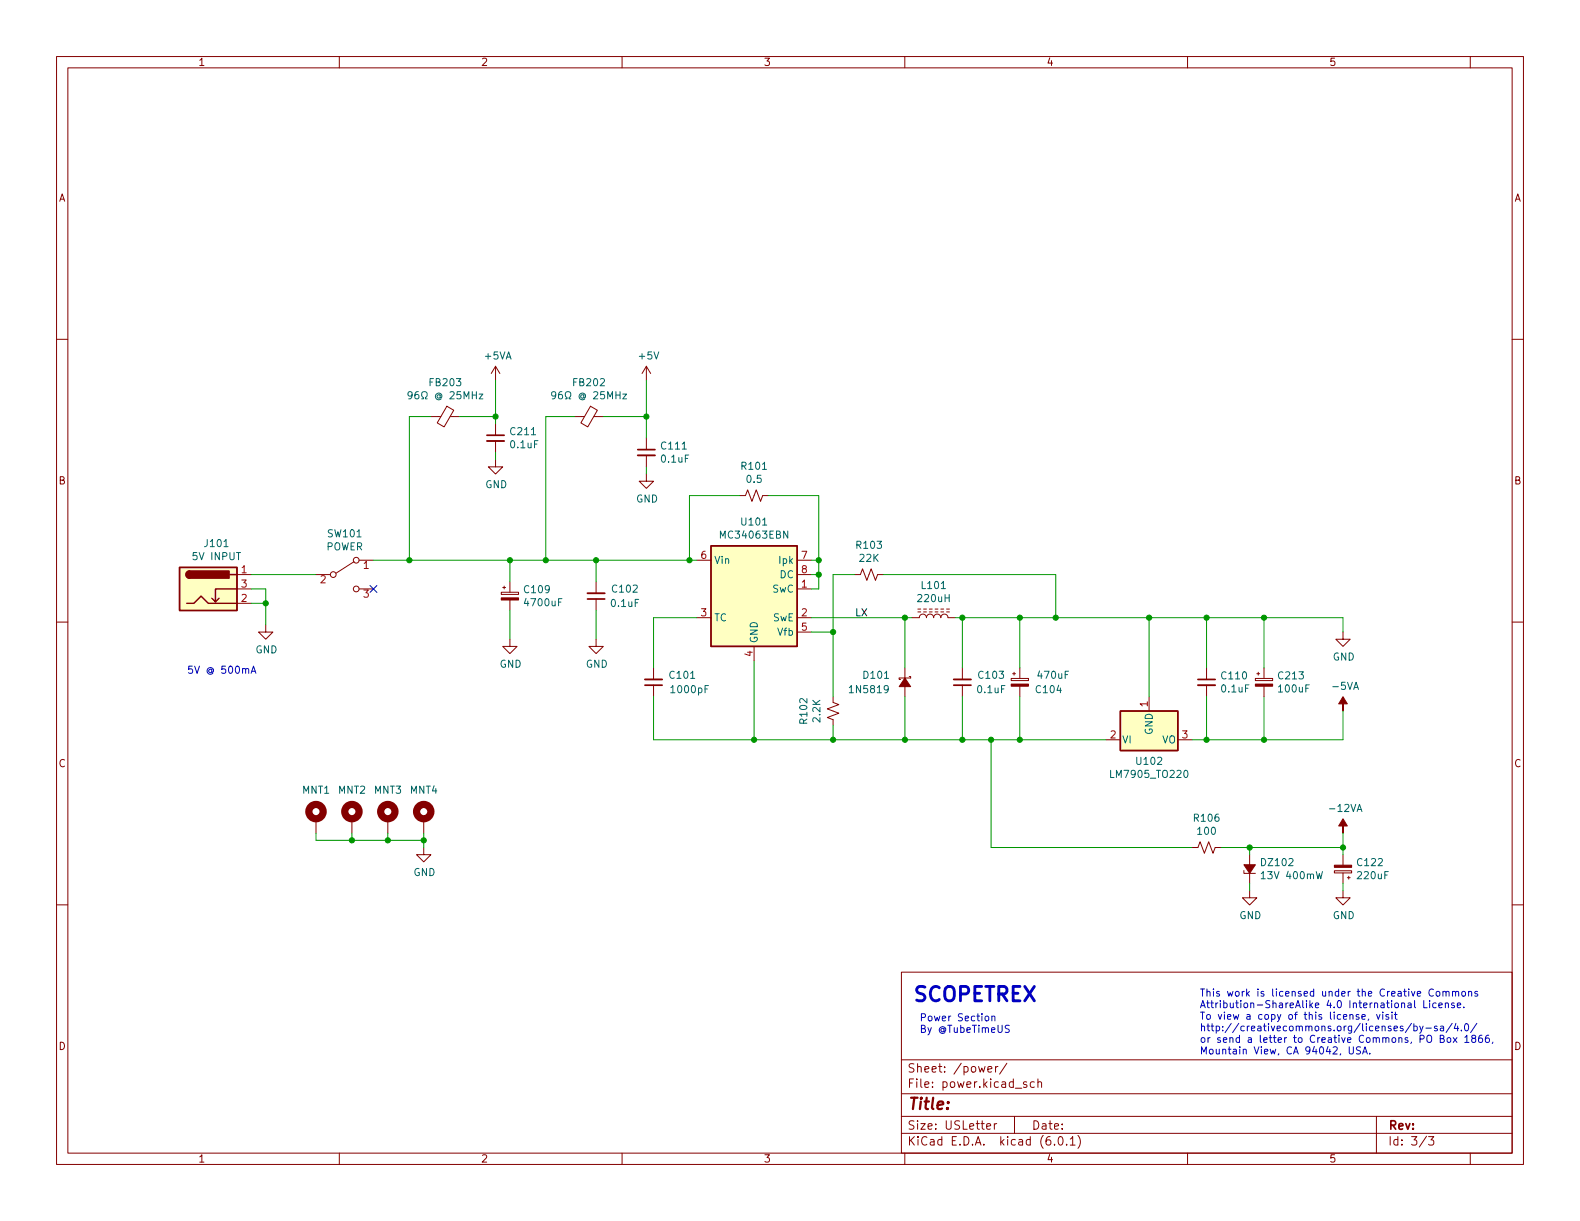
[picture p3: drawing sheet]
<svg xmlns="http://www.w3.org/2000/svg" width="279mm" height="216mm" viewBox="0 0 279 216" stroke-linecap="round" stroke-linejoin="round" font-family="sans-serif">
<g fill="none" stroke="#840000" stroke-width=".18">
<path d="M10 10h259.4v195.9h-259.4zM12 12h255.4v191.9h-255.4zM60 10v2M110 10v2M160 10v2M210 10v2M260 10v2M10 60h2M267.4 60h2M76.2 73.7h1.8M79 71.8l1.2 .7-1.7 3-1.2-.7zM79.6 73.7h1.7"/>
<path d="M87.6 64.8v2.5M87.6 74.9v2.1M87.6 78v2M87.6 64.8l-.7 1.2M87.6 64.8l.8 1.2M101.6 73.7h1.8M104.4 71.8l1.2 .7-1.7 3-1.2-.7zM105 73.7h1.7M114.3 64.8v2.5M114.3 77.5v2M114.3 64.8l-.8 1.2M114.3 64.8l.8 1.2"/>
<path d="M62.6 99.3l-3.2 2M63.5 99.1h2.5M87.6 81.3v1.3h1.3l-1.3 1.2-1.2-1.2h1.2M114.3 83.8v1.3h1.3l-1.3 1.3-1.3-1.3h1.3M114.3 80.5v2.1M123.2 99.1h2.5M130.8 87.6h1l.4-1 .8 2 .7-2 .8 2 .4-1h1M141 99.1h2.5M10 110h2M41.9 101.6h2.5M41.9 104.1h2.5M41.9 106.7h2.5"/>
<path d="M47 110.5v1.3h1.3l-1.3 1.2-1.3-1.2h1.3M55.9 101.6h2.5M63.5 104.1h2.5M88.6 104.7h3.1v.4h-3.1zM88.9 103.9h.5M89.2 103.6v.5M90.2 113v1.3h1.2l-1.2 1.3-1.3-1.3h1.3M90.2 102.9v1.8M90.2 106.1v1.9M105.4 113v1.3h1.3l-1.3 1.3-1.3-1.3h1.3M105.4 102.9v2M105.4 105.9v2.1"/>
<path d="M115.6 118.1v2M123.2 109.2h2.5M133.3 114.3v2.5M141 101.6h2.5M141 104.1h2.5M141 109.2h2.5M141 111.8h2.5M151.1 101.6h1l.4-1 .8 2 .8-2 .7 2 .4-1h1M160 118.1v5.1M160.8 119.6h.2v.3h-2v.2h.3M161.3 109.2h1.3a.64 .64 0 0 1 .6-.6 .64 .64 0 0 1 .6 .6 .64 .64 0 0 1 .7-.6 .64 .64 0 0 1 .6 .6 .64 .64 0 0 1 .6-.6 .64 .64 0 0 1 .7 .6 .64 .64 0 0 1 .6-.6 .64 .64 0 0 1 .6 .6h1.3M162.3 108.2h.5"/>
<path d="M162.3 107.7h.5M163.3 108.2h.5M163.3 107.7h.5M164.3 108.2h.5M164.3 107.7h.5M165.4 108.2h.5M165.4 107.7h.5M166.4 108.2h.5M166.4 107.7h.5M167.4 108.2h.5M167.4 107.7h.5M170.2 118.1v2"/>
<path d="M178.8 120h3.1v.3h-3.1zM179.1 119.1h.5M179.3 118.9v.5M180.3 118.1v1.9M213.4 118.1v2M222 120h3v.3h-3zM222.2 119.1h.6M222.5 118.9v.5M223.5 118.1v1.9M237.5 111.8v1.2h1.3l-1.3 1.3-1.3-1.3h1.3M267.4 110h2M115.6 121.2v2"/>
<path d="M147.3 123.2v1l1 .4-2 .7 2 .8-2 .8 1 .4v1M170.2 121.2v2M180.3 121.3v1.9M195.6 130.8h2.5M203.2 123.2v2.5M208.3 130.8h2.5M213.4 121.2v2M223.5 121.3v1.9M10 160h2M55.9 144.8v2.5M62.2 144.8v2.5M68.6 144.8v2.5"/>
<path d="M74.9 149.9v1.2h1.3l-1.3 1.3-1.2-1.3h1.2M74.9 144.8v2.5M210.8 149.9h1l.4-1.1 .8 2.1 .7-2.1 .8 2.1 .4-1h1M220 153.9v.5h2M221 157.5v1.3h1.2l-1.2 1.2-1.3-1.2h1.3M221 151.1v5.1M236 154h3v.4h-3zM237.5 157.5v1.3h1.3l-1.3 1.2-1.3-1.2h1.3M237.5 151.1v1.9M237.5 154.4v1.8M238.3 155.2h.5M238.5 154.9v.5"/>
<path d="M267.4 160h2M159.4 171.9h108v32h-108zM159.4 197.4h108M159.4 193.4h108M159.4 187.4h108M174.5 199.2l.7-.2-.1-.3h-.4l-.2 .2v.7h.6M174.7 189.1l.7-.2-.1-.2-.4-.1-.2 .2 .1 .7h.5M175.8 198.7v1M176 188.6v1M176.3 198.7h-.3l-.2 .3M176.5 188.6l-.3 .1-.2 .2M178 188l-1.2 1.9"/>
<path d="M179.4 197.4v3M181.5 191.4l-.3-.1-.2 .2v.2l.5 .2v.3h-.5M182.9 191.4l-.4-.1-.3 .3v.4l.1 .2h.6M183.5 191.4l.3-.1 .3 .1 .1 .9M183.5 190.8v1.5M243.4 197.4v6.5M60 203.9v2M110 203.9v2M159.4 200.4h108M160 203.9v2M186.5 202.3v.2M187.3 201h.2a.81 .81 0 0 1 .6 .6 .81 .81 0 0 1-.3 .8l-.2 .1a.81 .81 0 0 1-.6-.6 .81 .81 0 0 1 .3-.9z"/>
<path d="M188.6 202.3v.2M189.3 201.4l.4-.4v1.5M189.3 202.5h.8M190.6 200.8a1.72 1.72 0 0 1 0 2.2M210 203.9v2M252.3 200.9l-1.3 1.9M252.6 201h.9l-.5 .5 .5 .2v.6l-.2 .2h-.5l-.2-.2M260 203.9v2"/>
<circle cx="63" cy="99.1" r=".51"/>
<circle cx="58.9" cy="101.6" r=".51"/>
<circle cx="63" cy="104.1" r=".51"/>
</g>
<path d="M86.1 78h3.1M112.8 80.5h3M103.9 104.9h3M114 120.1h3.1M168.7 120.1h3M211.8 121.2h3.1" fill="none" stroke="#840000" stroke-width=".33"/>
<path d="M86.1 77h3.1M112.8 79.5h3M103.9 105.9h3M114 121.2h3.1M168.7 121.2h3M211.8 120.1h3.1" fill="none" stroke="#840000" stroke-width=".3"/>
<g fill="#ffffc2" stroke="#ffffc2" stroke-width=".18">
<path d="M125.7 96.5h15.3v17.8h-15.3z"/>
<path d="M198.1 125.7h10.2v7h-10.2z"/>
<path d="M31.7 100.3h10.2v7.7h-10.2z"/>
</g>
<path d="M125.7 96.5h15.3v17.8h-15.3zM31.7 100.3h10.2v7.7h-10.2zM33 106.7h1.3l1.3-1.3 1.2 1.3h5.1M33.5 101a.64 .64 0 0 0-.6 .6 .64 .64 0 0 0 .6 .6M38.7 105.8l-.6 .6M40.6 101.6h1.3M41.9 104.1h-3.8v2.3l-.6-.6M198.1 125.7h10.2v7h-10.2z" fill="none" stroke="#840000" stroke-width=".25"/>
<g fill="none" stroke="#006464" stroke-width=".18">
<path d="M72.9 69.8l-.3 .2h-.2l-.3-.2 .2-.5h.3l.2 .1a.84 .84 0 0 1-.3 1.1h-.2M74 69.3h-.4a.85 .85 0 0 0 0 1.2l.4-.1 .1-.4-.3-.3-.3 .1-.1 .2M74.6 70.5h.3v-.2a.54 .54 0 0 1-.3-.8 .54 .54 0 0 1 .8-.2 .58 .58 0 0 1-.2 1v.2h.3M77.8 69.9a.31 .31 0 0 0-.4 0 .31 .31 0 0 0 0 .4 .31 .31 0 0 0 .4 0M77.8 69.8v.5h.2a.55 .55 0 0 0-.3-.8 .55 .55 0 0 0-.7 .6 .61 .61 0 0 0 .4 .6 .61 .61 0 0 0 .6-.2M79.6 69.4l.5-.1 .2 .3-.8 .9h.8M81.5 69.3h-.6l-.1 .6 .2-.2 .4 .1 .1 .2v.4l-.2 .1-.5-.1M82.1 70.5v-1.2l.4 .9 .4-.9v1.2M83.5 69.9h.7M83.5 69.3v1.2M84.2 69.3v1.2M84.7 69.7h.7l-.7 .8h.7"/>
<path d="M98.3 69.8l-.3 .2h-.2l-.3-.2 .2-.5h.3l.2 .1a.84 .84 0 0 1-.3 1.1h-.2M99.4 69.3h-.4a.85 .85 0 0 0 0 1.2l.4-.1 .1-.4-.3-.3-.3 .1-.1 .2M100 70.5h.3v-.2a.54 .54 0 0 1-.3-.8 .54 .54 0 0 1 .8-.2 .58 .58 0 0 1-.2 1v.2h.3M103.2 69.9a.31 .31 0 0 0-.4 0 .31 .31 0 0 0 0 .4 .31 .31 0 0 0 .4 0M103.2 69.8v.5h.2a.55 .55 0 0 0-.3-.8 .55 .55 0 0 0-.7 .6 .61 .61 0 0 0 .4 .6 .61 .61 0 0 0 .6-.2M105 69.4l.5-.1 .2 .3-.8 .9h.8M106.9 69.3h-.6l-.1 .6 .2-.2 .4 .1 .1 .2v.4l-.2 .1-.5-.1M107.5 70.5v-1.2l.4 .9 .4-.9v1.2M108.9 69.3v1.2M108.9 69.9h.7M109.6 69.3v1.2M110.1 69.7h.7l-.7 .8h.7"/>
<path d="M223 154.5l.4-.4v1.3M223 155.4h.8M232.8 154.1l.3 1.3 .2-.9 .3 .9 .3-1.3"/>
</g>
<g fill="#840000" stroke="#840000" stroke-width=".18">
<path d="M237.5 144.8l.8 1.3h-.8v1.2v-1.2h-.8z"/>
<path d="M178.8 121h3.1v.3h-3.1z"/>
<path d="M88.6 105.7h3.1v.4h-3.1z"/>
<path d="M220 152.9h2l-1 1.5z"/>
<path d="M236 153h3v.4h-3z"/>
<path d="M222 121h3v.3h-3z"/>
<path d="M237.5 123.2l.8 1.3h-.8v1.2v-1.2h-.8z"/>
<path d="M160 119.9l1 1.5h-2z"/>
</g>
<g fill="#840000" stroke="#840000" stroke-width=".25">
<path d="M33.1 101.2l.4-.2v1.2a.64 .64 0 0 1-.6-.4 .64 .64 0 0 1 .2-.6z"/>
<path d="M33.5 101h7v1.2h-7z"/>
</g>
<g fill="none" stroke="#840000" stroke-width="1.3">
<circle cx="55.9" cy="143.5" r="1.27"/>
<circle cx="62.2" cy="143.5" r="1.27"/>
<circle cx="68.6" cy="143.5" r="1.27"/>
<circle cx="74.9" cy="143.5" r="1.27"/>
</g>
<g fill="none" stroke="#0000c2" stroke-width=".18">
<path d="M44.4 119.1l.4-1.3 .5 1.3M44.5 118.7h.6M174.3 179.7h.3l.3 .2v.4l-.3 .2h-.3l-.1-.2zM175.4 179.8l.2-.1h.3v.8M175.4 179.7v.8M240.3 179.4h-.3l-.2 .2 .1 .2 .4 .1v.3h-.5M240.8 179.8l.6-.1v-.3h-.4l-.2 .2 .1 .6h.5M243.4 179.4l.3 .8 .3-.8M244.5 179v.1M244.5 179.4v.8M245.5 179.4h-.3l-.1 .2v.2l.4 .1v.3h-.4M246.2 179v.1"/>
<path d="M246.2 179.4v.8M246.6 179.4h.5M246.8 179v1.1l.3 .1M250.1 176.9v1.1l.2 .2M251.8 176.9v1.3h.6M252.8 176.9v.1M252.8 177.3v.9M253.5 175a.6 .6 0 0 0-.9 .4 .6 .6 0 0 0 .6 .7l.3-.1M254 177.4l-.4-.1-.2 .3 .1 .5h.5M254 175.4l.2-.1 .4 .1v.5l-.1 .2h-.3l-.2-.1zM254.4 177.8l.6-.2v-.2l-.4-.1-.2 .2 .1 .6h.5M255.2 175.4l.1-.1 .3 .1 .1 .7"/>
<path d="M255.2 175.3v.8M255.6 177.5l.2-.2 .3 .1v.8M255.6 177.3v.9M255.7 175.5l.2-.2 .3 .1 .1 .7M256.9 175.4l.1-.1 .3 .1 .1 .7M256.9 175.3v.8M257.2 177.4l-.3-.1-.2 .2v.2l.5 .1v.3h-.5M257.4 175.5l.2-.2 .3 .1v.7M257.7 177.8l.6-.2-.1-.2-.3-.1-.2 .2 .1 .6h.4M258.6 175.4l.1-.1 .4 .1 .1 .5-.2 .2h-.3l-.1-.1zM258.9 178.1v.1M259.7 175.4l.2-.1 .3 .1v.7"/>
<path d="M259.7 175.3v.8M261.3 175.4l-.3-.1-.2 .2 .1 .2 .4 .1v.3h-.5M178.5 181.3h-.5l-.2 .2 .1 .3 .5 .3v.3l-.2 .2-.4-.1M238.6 185.1v1l.2 .3h.3l.2-.3v-1M240.6 185.2l-.5-.1-.2 .2 .1 .3 .5 .3v.3l-.2 .2-.4-.1M241 186.4l.4-1.3 .4 1.3M241.1 186h.6M242 180.2l-.1 .2M242.2 186.2v.2M249.6 180.9l-1.1 1.7M250 181.5l.4-.1 .2 .3-.1 .5h-.5M250 181v1.3"/>
<path d="M251.1 181.4l.3 .9M251.7 181.4l-.5 1.2-.1 .1M252.1 181.8h1M254.1 181.5l-.3-.1-.1 .2v.2l.4 .1v.3h-.4M254.7 183.7l.5-.1 .1-.2v-.2l-.6-.1v1.2h.5l.1-.1 .1-.3-.3-.2M254.7 181.5h.5l.1 .8M255.3 181.7l-.4 .1-.2 .2 .2 .3 .4-.1M256 183.6l.1-.1 .4 .1 .1 .5-.2 .2h-.3l-.1-.1zM256.8 180.9l-1.1 1.7M257 183.5l.6 .8M257.5 180.9l-.3 1h.7M257.6 183.5l-.6 .8"/>
<path d="M257.8 181.4v.9M258.4 182.2v.1M259 183.4l.4-.3v1.2M259 184.3h.8M259.1 181.1l.2-.1a.68 .68 0 0 1 .4 .6 .68 .68 0 0 1-.4 .7l-.2-.1-.1-.4zM260.5 183.6l-.3-.2 .1-.2 .2-.1h.4l.1 .2-.1 .2-.5 .2-.2 .1 .1 .4 .2 .1h.4l.1-.2v-.3l-.3-.2M261.2 180.9l-1.1 1.7M262.1 183.1h-.4a.86 .86 0 0 0 0 1.2l.4-.1 .1-.4-.3-.3-.3 .1-.1 .2M263.3 183.1h-.4a.86 .86 0 0 0 0 1.2l.4-.1 .1-.4-.3-.3h-.2l-.2 .3M264 184.3l-.1 .2"/>
</g>
<g fill="none" stroke="#009600" stroke-width=".18">
<path d="M76.2 73.7h-3.8v25.4M81.3 73.7h6.3M87.6 67.3v7.6M101.6 73.7h-5.1v25.4M106.7 73.7h7.6M114.3 67.3v10.2M66 99.1h57.2M87.6 80v1.3M90.2 99.1v3.8M105.4 99.1v3.8M114.3 82.6v1.2M130.8 87.6h-8.9v11.5"/>
<path d="M135.9 87.6h8.9v16.5h-1.3M143.5 99.1h1.3M44.4 104.1h2.6v6.4M44.4 106.7h2.6M44.4 101.6h11.5M90.2 108v5M105.4 108v5M123.2 109.2h-7.6v8.9M133.3 116.8v14M143.5 109.2h17.8M143.5 101.6h1.3M143.5 111.8h3.8"/>
<path d="M151.1 101.6h-3.8v21.6M156.2 101.6h30.5v7.6M160 109.2v8.9M168.9 109.2h68.6v2.6M170.2 109.2v8.9M180.3 109.2v8.9M203.2 109.2v14M213.4 109.2v8.9M223.5 109.2v8.9M115.6 123.2v7.6h80M147.3 128.3v2.5M160 123.2v7.6"/>
<path d="M170.2 123.2v7.6M175.3 130.8v19.1h35.5M180.3 123.2v7.6M213.4 123.2v7.6M223.5 123.2v7.6M237.5 125.7v5.1h-26.7M55.9 147.3v1.3h19M62.2 147.3v1.3M68.6 147.3v1.3M74.9 147.3v2.6M215.9 149.9h21.6M221 149.9v1.2"/>
<path d="M221 156.2v1.3M237.5 147.3v3.8M237.5 156.2v1.3"/>
</g>
<path d="M65.4 103.5l1.2 1.2M66.6 103.5l-1.2 1.2" fill="none" stroke="#000084" stroke-width=".18"/>
<g fill="#009600" stroke="#009600" stroke-width=".18">
<circle cx="114.3" cy="73.7" r=".46"/>
<circle cx="87.6" cy="73.7" r=".46"/>
<circle cx="96.5" cy="99.1" r=".46"/>
<circle cx="90.2" cy="99.1" r=".46"/>
<circle cx="105.4" cy="99.1" r=".46"/>
<circle cx="133.3" cy="130.8" r=".46"/>
<circle cx="121.9" cy="99.1" r=".46"/>
<circle cx="213.4" cy="130.8" r=".46"/>
<circle cx="223.5" cy="130.8" r=".46"/>
<circle cx="223.5" cy="109.2" r=".46"/>
<circle cx="186.7" cy="109.2" r=".46"/>
<circle cx="203.2" cy="109.2" r=".46"/>
<circle cx="213.4" cy="109.2" r=".46"/>
<circle cx="221" cy="149.9" r=".46"/>
<circle cx="237.5" cy="149.9" r=".46"/>
<circle cx="47" cy="106.7" r=".46"/>
<circle cx="72.4" cy="99.1" r=".46"/>
<circle cx="74.9" cy="148.6" r=".46"/>
<circle cx="68.6" cy="148.6" r=".46"/>
<circle cx="62.2" cy="148.6" r=".46"/>
<circle cx="160" cy="109.2" r=".46"/>
<circle cx="170.2" cy="109.2" r=".46"/>
<circle cx="144.8" cy="101.6" r=".46"/>
<circle cx="147.3" cy="111.8" r=".46"/>
<circle cx="180.3" cy="109.2" r=".46"/>
<circle cx="160" cy="130.8" r=".46"/>
<circle cx="144.8" cy="99.1" r=".46"/>
<circle cx="147.3" cy="130.8" r=".46"/>
<circle cx="170.2" cy="130.8" r=".46"/>
<circle cx="180.3" cy="130.8" r=".46"/>
<circle cx="175.3" cy="130.8" r=".46"/>
</g>
<text font-size="3.5" fill="#0000c2" x="161.3" y="177.1">SCOPETREX</text>
<text font-size="2.8" fill="#840000" x="160.4" y="196.2">Title:</text>
<g font-size="2.1" fill="#840000">
<text x="160.4" y="189.7">Sheet: /power/</text>
<text x="160.4" y="192.4">File: power.kicad_sch</text>
<text x="160.4" y="202.5">KiCad E.D.A. kicad (6.0.1)</text>
<text x="160.4" y="199.7">Size: USLetter</text>
<text x="182.4" y="199.7">Date:</text>
<text x="245.4" y="199.7">Rev:</text>
<text x="245.4" y="202.5">Id: 3/3</text>
</g>
<g font-size="1.8" fill="#840000">
<text x="35" y="11.6">1</text>
<text x="85" y="11.6">2</text>
<text x="135" y="11.6">3</text>
<text x="185" y="11.6">4</text>
<text x="235" y="11.6">5</text>
<text x="10.3" y="35.6">A</text>
<text x="267.7" y="35.6">A</text>
<text x="10.3" y="85.7">B</text>
<text x="267.7" y="85.7">B</text>
<text x="10.3" y="135.6">C</text>
<text x="267.7" y="135.6">C</text>
<text x="10.3" y="185.7">D</text>
<text x="267.7" y="185.7">D</text>
<text x="35" y="205.6">1</text>
<text x="85" y="205.6">2</text>
<text x="135" y="205.6">3</text>
<text x="185" y="205.6">4</text>
<text x="235" y="205.6">5</text>
</g>
<g font-size="1.8" fill="#006464">
<text x="85.8" y="63.6">+5VA</text>
<text x="113.1" y="63.6">+5V</text>
<text x="76.1" y="68.3">FB203</text>
<text x="101.5" y="68.3">FB202</text>
<text x="90.4" y="76.9">C211</text>
<text x="90.4" y="79.2">0.1uF</text>
<text x="117" y="81.8">0.1uF</text>
<text x="117.1" y="79.5">C111</text>
<text x="131.2" y="83.1">R101</text>
<text x="85.8" y="86.3">GND</text>
<text x="112.5" y="88.8">GND</text>
<text x="132.1" y="85.4">0.5</text>
<text x="58.1" y="95">SW101</text>
<text x="127.6" y="95.2">MC34063EBN</text>
<text x="131.2" y="92.9">U101</text>
<text x="34.3" y="99">5V INPUT</text>
<text x="36.3" y="96.7">J101</text>
<text x="57.6" y="97.3">POWER</text>
<text x="126.2" y="99.7">Vin</text>
<text x="137.9" y="99.7">Ipk</text>
<text x="151.6" y="97">R103</text>
<text x="152" y="99.3">22K</text>
<text x="92.8" y="104.9">C109</text>
<text x="93" y="107.2">4700uF</text>
<text x="108.2" y="107.3">0.1uF</text>
<text x="108.4" y="104.8">C102</text>
<text x="136.6" y="104.8">SwC</text>
<text x="137.9" y="102.2">DC</text>
<text x="162.4" y="106.5">220uH</text>
<text x="163.1" y="104.1">L101</text>
<text x="126.2" y="109.9">TC</text>
<text x="134" y="113.8" transform="rotate(-90 134 113.8)">GND</text>
<text x="136.7" y="109.9">SwE</text>
<text x="137.6" y="112.4">Vfb</text>
<text x="45.2" y="115.5">GND</text>
<text x="88.3" y="118.1">GND</text>
<text x="103.6" y="118.1">GND</text>
<text x="235.7" y="116.8">GND</text>
<text x="118.5" y="120">C101</text>
<text x="118.9" y="122.6">1000pF</text>
<text x="150.5" y="122.6">1N5819</text>
<text x="152.8" y="120">D101</text>
<text x="173" y="122.6">0.1uF</text>
<text x="173.1" y="120">C103</text>
<text x="183.3" y="122.6">C104</text>
<text x="183.7" y="120">470uF</text>
<text x="216.1" y="122.4">0.1uF</text>
<text x="216.1" y="120.1">C110</text>
<text x="226.2" y="120.1">C213</text>
<text x="226.2" y="122.4">100uF</text>
<text x="235.9" y="122">-5VA</text>
<text x="142.7" y="127.8" transform="rotate(-90 142.7 127.8)">R102</text>
<text x="145.1" y="127.6" transform="rotate(-90 145.1 127.6)">2.2K</text>
<text x="198.4" y="131.4">VI</text>
<text x="203.8" y="129.9" transform="rotate(-90 203.8 129.9)">GND</text>
<text x="205.5" y="131.4">VO</text>
<text x="196.8" y="137.5">LM7905_TO220</text>
<text x="201.1" y="135.2">U102</text>
<text x="53.5" y="140.3">MNT1</text>
<text x="59.8" y="140.3">MNT2</text>
<text x="66.2" y="140.3">MNT3</text>
<text x="72.5" y="140.3">MNT4</text>
<text x="235.4" y="143.6">-12VA</text>
<text x="211.2" y="145.3">R106</text>
<text x="211.9" y="147.6">100</text>
<text x="73.1" y="154.9">GND</text>
<text x="223.2" y="153.1">DZ102</text>
<text x="223.5" y="155.4">13V 400mW</text>
<text x="240.1" y="153.1">C122</text>
<text x="240.2" y="155.4">220uF</text>
<text x="219.1" y="162.5">GND</text>
<text x="235.7" y="162.5">GND</text>
</g>
<g font-size="1.8" fill="#a90000">
<text x="42.7" y="101.3">1</text>
<text x="64.3" y="100.6">1</text>
<text x="124" y="98.8">6</text>
<text x="141.7" y="98.8">7</text>
<text x="141.7" y="101.3">8</text>
<text x="42.7" y="106.4">2</text>
<text x="42.7" y="103.9">3</text>
<text x="56.7" y="103.1">2</text>
<text x="64.3" y="105.7">3</text>
<text x="141.7" y="103.9">1</text>
<text x="124" y="109">3</text>
<text x="141.7" y="109">2</text>
<text x="141.7" y="111.5">5</text>
<text x="133.1" y="116.1" transform="rotate(-90 133.1 116.1)">4</text>
<text x="202.9" y="125" transform="rotate(-90 202.9 125)">1</text>
<text x="196.4" y="130.6">2</text>
<text x="209.1" y="130.6">3</text>
</g>
<text font-size="1.8" fill="#0f0f0f" x="151.1" y="109">LX</text>
<g font-size="1.8" fill="#0000c2">
<text x="33" y="119.1">5V @ 500mA</text>
<text x="212.1" y="176.2">This work is licensed under the Creative Commons</text>
<text x="212.1" y="178.3">Attribution-ShareAlike 4.0 International License.</text>
<text x="162.6" y="180.6">Power Section</text>
<text x="162.6" y="182.6">By @TubeTimeUS</text>
<text x="212.1" y="180.3">To view a copy of this license, visit</text>
<text x="212.1" y="182.3">http://creativecommons.org/licenses/by-sa/4.0/</text>
<text x="212.1" y="184.4">or send a letter to Creative Commons, PO Box 1866,</text>
<text x="212.1" y="186.4">Mountain View, CA 94042, USA.</text>
</g>
</svg>
